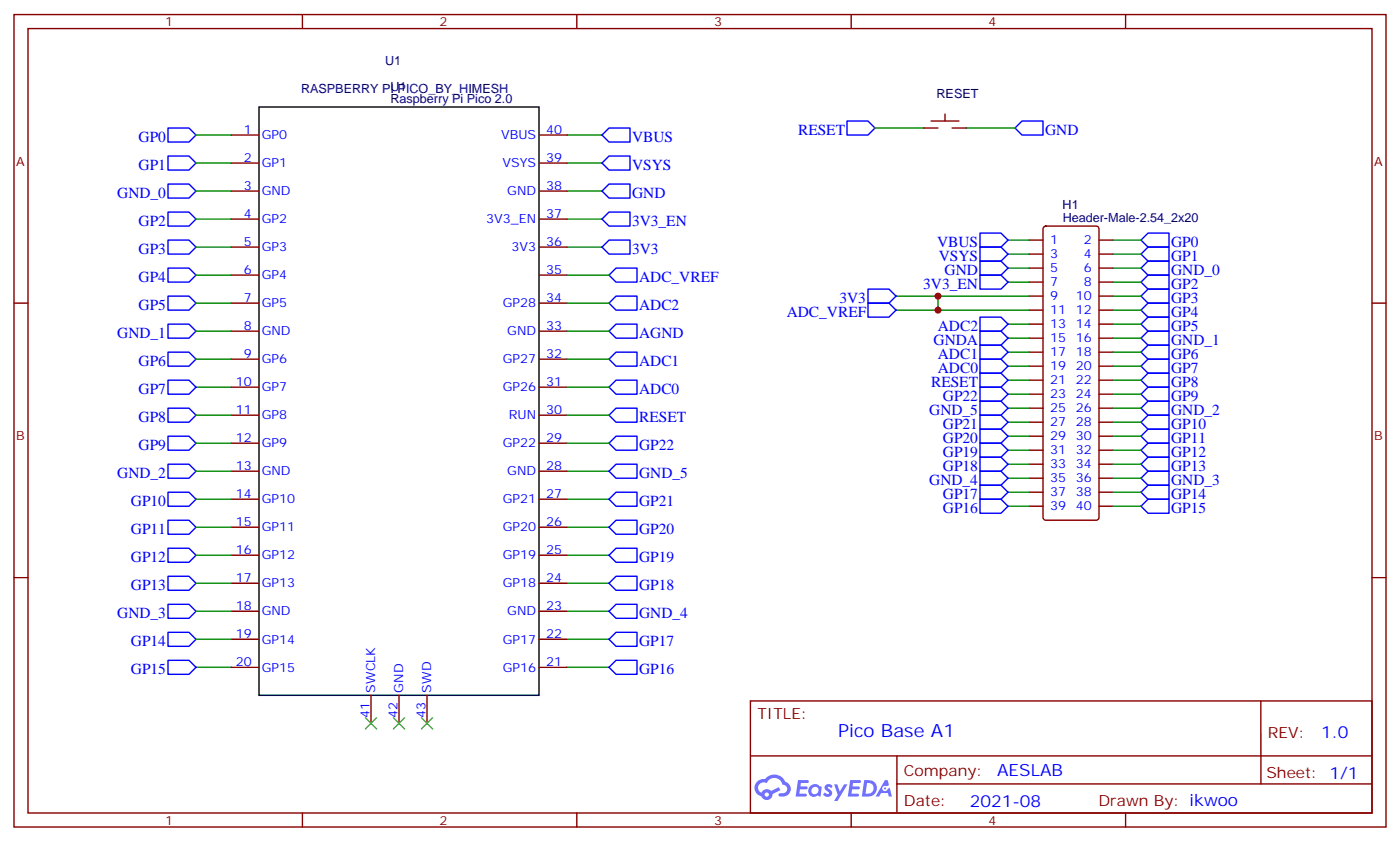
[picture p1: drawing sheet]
<svg xmlns="http://www.w3.org/2000/svg" width="353mm" height="212mm" viewBox="0 0 353 212" stroke-linecap="round" stroke-linejoin="round" font-family="sans-serif">
<g fill="none" stroke="#870000" stroke-width=".35">
<path d="M3.5 3.7h345.7v204.6h-345.7zM7.1 7.2h338.6v197.6h-338.6zM76.2 3.7v3.5M145.3 3.7v3.5M214.5 3.7v3.5M283.6 3.7v3.5M3.5 76.3h3.6M345.7 76.3h3.5M3.5 145.5h3.6M345.7 145.5h3.5M189.1 176.5h156.6v28.3h-156.6zM317.7 176.6v20.8"/>
<path d="M189.1 190.4h156.5M226 197.4h119.6M226 190.4v14.1M76.2 204.8v3.5M145.3 204.8v3.5M214.5 204.8v3.5M283.6 204.8v3.5"/>
</g>
<g fill="#5487ff">
<path d="M208.1 197.7a1.22 1.22 0 0 1 1.7 .3l-.4 .5a.47 .47 0 0 0-.3-.4 .47 .47 0 0 0-.5 .2v.2a1.3 1.3 0 0 1 1 1.7 1.39 1.39 0 0 1-2.2-.1l.5-.5 .7 .4a.29 .29 0 0 0 .3-.3 .29 .29 0 0 0-.2-.3 1.04 1.04 0 0 1-.6-1.7z"/>
<path d="M201.1 196.5h2.3a.37 .37 0 0 1 .4 .3 .37 .37 0 0 1-.4 .4h-1.6l-.1 .9h1.5l.3 .3-.4 .4h-1.5l-.2 1.1h1.7l.2 .5-.4 .2h-2.4z"/>
<path d="M214.2 196.5h2.4a.37 .37 0 0 1 .4 .3 .37 .37 0 0 1-.4 .4h-1.6l-.2 .9h1.6l.3 .3-.4 .4h-1.6l-.1 1.1h1.7l.1 .5-.3 .2h-2.5z"/>
<path d="M223 196.5h.7l.3 1.2-.6 .3a.69 .69 0 0 0-1 .3 .69 .69 0 0 0 .4 1 .69 .69 0 0 0 .9-.6l.5-.3 .6 2.2h-.8l-.3-.9h-1.7l-.5 .9h-.9z"/>
<path d="M210.2 197.5h.8l.6 1.9 1.1-1.9h.9l-2.6 4.2h-.8l.9-1.5z"/>
<path d="M217.8 196.5l-.6 4.1h1.3a2.11 2.11 0 0 0 2.5-2.1 2.11 2.11 0 0 0-2.5-2zM218.5 197.2a1.39 1.39 0 0 1 1.7 1.4 1.39 1.39 0 0 1-1.8 1.3h-.3z"/>
<path d="M204.1 198.1a1.47 1.47 0 0 0-.2 2.1 1.47 1.47 0 0 0 2.1 .1l.8 .3 .3-2.3-.2-.2-.4-.1a1.49 1.49 0 0 0-2.4 .1zM204.7 198.5a.92 .92 0 0 1 1.6 .5 .92 .92 0 0 1-1.3 1 .9 .9 0 0 1-.3-1.5z"/>
<path d="M190.8 196.8a2.18 2.18 0 0 0 1.1 3.8 1.44 1.44 0 0 0 1.6 .9 1.44 1.44 0 0 0 1.1-1.5l2.1-1-.5-.7-1.9 .9a1.47 1.47 0 0 0-2.4 .5 1.39 1.39 0 0 1-.7-2 1.39 1.39 0 0 1 2-.5 2.12 2.12 0 0 1 2.2-1.3 2.12 2.12 0 0 1 1.8 1.7 1.07 1.07 0 0 1 1.2 1 1.07 1.07 0 0 1-1.1 1.2h-.6a.43 .43 0 0 0-.5 .3 .43 .43 0 0 0 .4 .5 1.98 1.98 0 0 0 2.5-1.2 1.98 1.98 0 0 0-1.2-2.5 2.98 2.98 0 0 0-5.1-.7l-1.1 .1zM192.7 200.1a.55 .55 0 0 1 1.1 0 .55 .55 0 0 1-1.1 0z"/>
<circle cx="223" cy="198.6" r=".26"/>
</g>
<g fill="none" stroke="#00f" stroke-width=".35">
<path d="M42.3 39.3h5.3l1.8 1.8-1.8 1.7h-5.3zM42.3 32.2h5.3l1.8 1.8-1.8 1.8h-5.3zM153.5 32.2h5.2v3.6h-5.2l-1.8-1.8zM153.5 39.3h5.2v3.5h-5.2l-1.8-1.7zM213.4 30.5h5.3l1.8 1.7-1.8 1.8h-5.3zM257.5 30.5h5.3v3.5h-5.3l-1.7-1.8zM42.3 53.4h5.3l1.8 1.8-1.8 1.7h-5.3zM42.3 46.4h5.3l1.8 1.7-1.8 1.8h-5.3zM153.5 46.4h5.2v3.5h-5.2l-1.8-1.8zM153.5 53.4h5.2v3.5h-5.2l-1.8-1.7zM246.9 58.7h5.3l1.8 1.8-1.8 1.7h-5.3zM289.3 58.7h5.3v3.5h-5.3l-1.8-1.7z"/>
<path d="M42.3 74.6h5.3l1.8 1.7-1.8 1.8h-5.3zM42.3 67.5h5.3l1.8 1.8-1.8 1.7h-5.3zM42.3 60.5h5.3l1.8 1.7-1.8 1.8h-5.3zM153.5 60.5h5.2v3.5h-5.2l-1.8-1.8zM155.2 67.5h5.3v3.5h-5.3l-1.7-1.7zM155.2 74.6h5.3v3.5h-5.3l-1.7-1.8zM218.7 76.3h5.3l1.8 1.8-1.8 1.8h-5.3zM218.7 72.8h5.3l1.8 1.8-1.8 1.7h-5.3zM246.9 79.9h5.3l1.8 1.7-1.8 1.8h-5.3zM246.9 62.2h5.3l1.8 1.8-1.8 1.8h-5.3zM246.9 65.8h5.3l1.8 1.7-1.8 1.8h-5.3zM246.9 69.3h5.3l1.8 1.7-1.8 1.8h-5.3z"/>
<path d="M287.5 67.5l1.8-1.7h5.3v3.5h-5.3zM287.5 74.6l1.8-1.8h5.3v3.5h-5.3zM289.3 69.3h5.3v3.5h-5.3l-1.8-1.8zM289.3 76.3h5.3v3.6h-5.3l-1.8-1.8zM289.3 62.2h5.3v3.6h-5.3l-1.8-1.8zM42.3 81.6h5.3l1.8 1.8-1.8 1.8h-5.3zM42.3 95.7h5.3l1.8 1.8-1.8 1.8h-5.3zM42.3 88.7h5.3l1.8 1.8-1.8 1.7h-5.3zM155.2 81.6h5.3v3.6h-5.3l-1.7-1.8zM155.2 88.7h5.3v3.5h-5.3l-1.7-1.7zM155.2 95.7h5.3v3.6h-5.3l-1.7-1.8zM246.9 90.5h5.3l1.8 1.7-1.8 1.8h-5.3z"/>
<path d="M246.9 86.9h5.3l1.8 1.8-1.8 1.8h-5.3zM246.9 83.4h5.3l1.8 1.8-1.8 1.7h-5.3zM246.9 94h5.3l1.8 1.7-1.8 1.8h-5.3zM246.9 97.5h5.3l1.8 1.8-1.8 1.7h-5.3zM287.5 81.6l1.8-1.7h5.3v3.5h-5.3zM287.5 95.7l1.8-1.7h5.3v3.5h-5.3zM287.5 92.2l1.8-1.7h5.3v3.5h-5.3zM287.5 99.3l1.8-1.8h5.3v3.5h-5.3zM287.5 88.7l1.8-1.8h5.3v3.6h-5.3zM289.3 83.4h5.3v3.5h-5.3l-1.8-1.7zM42.3 102.8h5.3l1.8 1.8-1.8 1.7h-5.3zM42.3 109.9h5.3l1.8 1.7-1.8 1.8h-5.3z"/>
<path d="M42.3 116.9h5.3l1.8 1.8-1.8 1.7h-5.3zM155.2 116.9h5.3v3.5h-5.3l-1.7-1.7zM155.2 102.8h5.3v3.5h-5.3l-1.7-1.7zM155.2 109.9h5.3v3.5h-5.3l-1.7-1.8zM246.9 108.1h5.3l1.8 1.8-1.8 1.7h-5.3zM246.9 111.6h5.3l1.8 1.8-1.8 1.7h-5.3zM246.9 118.7h5.3l1.8 1.7-1.8 1.8h-5.3zM246.9 115.1h5.3l1.8 1.8-1.8 1.8h-5.3zM246.9 101h5.3l1.8 1.8-1.8 1.8h-5.3zM246.9 104.6h5.3l1.8 1.7-1.8 1.8h-5.3zM287.5 106.3l1.8-1.7h5.3v3.5h-5.3zM289.3 115.1h5.3v3.6h-5.3l-1.8-1.8z"/>
<path d="M289.3 111.6h5.3v3.5h-5.3l-1.8-1.7zM289.3 108.1h5.3v3.5h-5.3l-1.8-1.7zM289.3 101h5.3v3.6h-5.3l-1.8-1.8zM42.3 138.1h5.3l1.8 1.7-1.8 1.8h-5.3zM42.3 131h5.3l1.8 1.8-1.8 1.7h-5.3zM42.3 124h5.3l1.8 1.7-1.8 1.8h-5.3zM155.2 124h5.3v3.5h-5.3l-1.7-1.8zM155.2 131h5.3v3.5h-5.3l-1.7-1.7zM155.2 138.1h5.3v3.5h-5.3l-1.7-1.8zM246.9 125.7h5.3l1.8 1.8-1.8 1.8h-5.3zM246.9 122.2h5.3l1.8 1.8-1.8 1.7h-5.3zM287.5 120.4l1.8-1.7h5.3v3.5h-5.3z"/>
<path d="M289.3 125.7h5.3v3.6h-5.3l-1.8-1.8zM289.3 122.2h5.3v3.5h-5.3l-1.8-1.7zM42.3 152.2h5.3l1.8 1.8-1.8 1.7h-5.3zM42.3 145.1h5.3l1.8 1.8-1.8 1.8h-5.3zM42.3 159.2h5.3l1.8 1.8-1.8 1.8h-5.3zM155.2 145.1h5.3v3.6h-5.3l-1.7-1.8zM155.2 152.2h5.3v3.5h-5.3l-1.7-1.7zM155.2 159.2h5.3v3.6h-5.3l-1.7-1.8zM42.3 166.3h5.3l1.8 1.8-1.8 1.7h-5.3zM155.2 166.3h5.3v3.5h-5.3l-1.7-1.7z"/>
</g>
<g fill="none" stroke="#008700" stroke-width=".35">
<path d="M49.4 34h8.8M142.9 34h8.8M220.5 32.2h12.3M243.4 32.2h12.4M49.4 55.2h8.8M49.4 48.1h8.8M49.4 41.1h8.8M142.9 55.2h8.8M142.9 48.1h8.8M142.9 41.1h8.8M49.4 62.2h8.8M49.4 69.3h8.8"/>
<path d="M49.4 76.3h8.8M142.9 62.2h8.8M142.9 69.3h10.6M142.9 76.3h10.6M225.8 78.1h33.5M225.8 74.6h33.5M236.4 74.6v3.5M254 71h5.3M254 67.5h5.3M254 64h5.3M254 60.5h5.3M280.5 71h7"/>
<path d="M280.5 78.1h7M280.5 67.5h7M280.5 64h7M280.5 74.6h7M280.5 60.5h7M49.4 97.5h8.8M49.4 83.4h8.8M49.4 90.5h8.8M142.9 97.5h10.6M142.9 83.4h10.6M142.9 90.5h10.6M254 85.2h5.3"/>
<path d="M254 81.6h5.3M254 95.7h5.3M254 92.2h5.3M254 99.3h5.3M254 88.7h5.3M280.5 85.2h7M280.5 81.6h7M280.5 95.7h7M280.5 92.2h7M280.5 99.3h7M280.5 88.7h7M49.4 118.7h8.8"/>
<path d="M49.4 111.6h8.8M49.4 104.6h8.8M142.9 118.7h10.6M142.9 111.6h10.6M142.9 104.6h10.6M254 116.9h5.3M254 113.4h5.3M254 109.9h5.3M254 106.3h5.3M254 102.8h5.3M280.5 116.9h7M280.5 113.4h7"/>
<path d="M280.5 109.9h7M280.5 106.3h7M280.5 102.8h7M49.4 125.7h8.8M49.4 132.8h8.8M49.4 139.8h8.8M142.9 125.7h10.6M142.9 132.8h10.6M142.9 139.8h10.6M254 127.5h5.3M254 120.4h5.3M254 124h5.3"/>
<path d="M280.5 127.5h7M280.5 120.4h7M280.5 124h7M49.4 146.9h8.8M49.4 154h8.8M142.9 146.9h10.6M142.9 154h10.6M49.4 168.1h8.8M49.4 161h8.8M142.9 168.1h10.6M142.9 161h10.6"/>
</g>
<g fill="none" stroke="#870000" stroke-width=".35">
<path d="M58.2 34h7.1M135.8 34h7.1M232.8 32.2h3.6M234.6 30.5h7.1M238.1 28.7v1.8M239.9 32.2h3.5M58.2 41.1h7.1M58.2 48.1h7.1M58.2 55.2h7.1M135.8 41.1h7.1M135.8 48.1h7.1M135.8 55.2h7.1"/>
<path d="M263.1 57.1l.4-.2h12.7a.71 .71 0 0 1 .7 .7v72.7l-.2 .5-.5 .2h-12.7l-.5-.2-.2-.5v-72.7zM58.2 62.2h7.1M58.2 69.3h7.1M58.2 76.3h7.1M135.8 62.2h7.1M135.8 69.3h7.1M135.8 76.3h7.1M259.3 60.5h3.5M259.3 64h3.5M259.3 67.5h3.5M259.3 71h3.5M259.3 74.6h3.5"/>
<path d="M259.3 78.1h3.5M276.9 60.5h3.6M276.9 64h3.6M276.9 67.5h3.6M276.9 71h3.6M276.9 74.6h3.6M276.9 78.1h3.6M58.2 83.4h7.1M58.2 90.5h7.1M58.2 97.5h7.1M135.8 83.4h7.1M135.8 90.5h7.1"/>
<path d="M135.8 97.5h7.1M259.3 81.6h3.5M259.3 85.2h3.5M259.3 88.7h3.5M259.3 92.2h3.5M259.3 95.7h3.5M259.3 99.3h3.5M276.9 81.6h3.6M276.9 85.2h3.6M276.9 88.7h3.6M276.9 92.2h3.6M276.9 95.7h3.6"/>
<path d="M276.9 99.3h3.6M58.2 104.6h7.1M58.2 111.6h7.1M58.2 118.7h7.1M135.8 104.6h7.1M135.8 111.6h7.1M135.8 118.7h7.1M259.3 102.8h3.5M259.3 106.3h3.5M259.3 109.9h3.5M259.3 113.4h3.5M259.3 116.9h3.5"/>
<path d="M276.9 102.8h3.6M276.9 106.3h3.6M276.9 109.9h3.6M276.9 113.4h3.6M276.9 116.9h3.6M58.2 125.7h7.1M58.2 132.8h7.1M58.2 139.8h7.1M135.8 125.7h7.1M135.8 132.8h7.1M135.8 139.8h7.1M259.3 120.4h3.5"/>
<path d="M259.3 124h3.5M259.3 127.5h3.5M276.9 120.4h3.6M276.9 124h3.6M276.9 127.5h3.6M58.2 146.9h7.1M58.2 154h7.1M135.8 146.9h7.1M135.8 154h7.1M58.2 161h7.1M58.2 168.1h7.1M93.5 175.1v7.1"/>
<path d="M100.5 175.1v7.1M107.6 175.1v7.1M135.8 161h7.1M135.8 168.1h7.1"/>
</g>
<path d="M65.3 27h70.5v148.1h-70.5z" fill="none" stroke="#000" stroke-width=".35"/>
<path d="M92.1 180.8l2.8 2.8M94.9 180.8l-2.8 2.8M99.1 180.8l2.9 2.8M102 180.8l-2.9 2.8M106.2 180.8l2.8 2.8M109 180.8l-2.8 2.8" fill="none" stroke="#3c3" stroke-width=".35"/>
<g fill="#c00">
<circle cx="236.4" cy="74.6" r=".88"/>
<circle cx="236.4" cy="78.1" r=".88"/>
</g>
<text font-size="4.6" fill="#00f" x="211.2" y="185.6">Pico Base A1</text>
<g font-size="4.2" fill="#00f">
<text x="332.9" y="185.8">1.0</text>
<text x="251.3" y="195.4">AESLAB</text>
<text x="244.3" y="203.2">2021-08</text>
</g>
<g font-size="3.9" fill="#00f">
<text x="34.9" y="35.8">GP0</text>
<text x="159.3" y="35.8">VBUS</text>
<text x="201.1" y="34">RESET</text>
<text x="263.3" y="34">GND</text>
<text x="34.9" y="42.8">GP1</text>
<text x="159.3" y="42.8">VSYS</text>
<text x="29.5" y="49.9">GND_0</text>
<text x="159.3" y="49.9">GND</text>
<text x="34.9" y="56.9">GP2</text>
<text x="159.3" y="56.9">3V3_EN</text>
<text x="34.9" y="64">GP3</text>
<text x="159.3" y="64">3V3</text>
<text x="236.1" y="62.2">VBUS</text>
<text x="236.6" y="65.8">VSYS</text>
<text x="295.1" y="65.8">GP1</text>
<text x="295.1" y="62.2">GP0</text>
<text x="34.9" y="71">GP4</text>
<text x="161" y="71">ADC_VREF</text>
<text x="238" y="69.3">GND</text>
<text x="295.1" y="69.3">GND_0</text>
<text x="211.5" y="76.3">3V3</text>
<text x="232.6" y="72.8">3V3_EN</text>
<text x="295.1" y="72.8">GP2</text>
<text x="295.1" y="76.3">GP3</text>
<text x="34.9" y="78.1">GP5</text>
<text x="161" y="78.1">ADC2</text>
<text x="198.2" y="79.9">ADC_VREF</text>
<text x="236.3" y="83.4">ADC2</text>
<text x="295.1" y="83.4">GP5</text>
<text x="295.1" y="79.9">GP4</text>
<text x="29.5" y="85.2">GND_1</text>
<text x="161" y="85.2">AGND</text>
<text x="235.2" y="86.9">GNDA</text>
<text x="295.1" y="86.9">GND_1</text>
<text x="34.9" y="92.2">GP6</text>
<text x="161" y="92.2">ADC1</text>
<text x="236.3" y="94">ADC0</text>
<text x="236.3" y="90.5">ADC1</text>
<text x="295.1" y="94">GP7</text>
<text x="295.1" y="90.5">GP6</text>
<text x="34.9" y="99.3">GP7</text>
<text x="161" y="99.3">ADC0</text>
<text x="234.6" y="97.5">RESET</text>
<text x="237.6" y="101">GP22</text>
<text x="295.1" y="97.5">GP8</text>
<text x="295.1" y="101">GP9</text>
<text x="34.9" y="106.3">GP8</text>
<text x="161" y="106.3">RESET</text>
<text x="234.2" y="104.6">GND_5</text>
<text x="295.1" y="104.6">GND_2</text>
<text x="34.9" y="113.4">GP9</text>
<text x="161" y="113.4">GP22</text>
<text x="237.6" y="111.6">GP20</text>
<text x="237.6" y="108.1">GP21</text>
<text x="295.1" y="111.6">GP11</text>
<text x="295.1" y="108.1">GP10</text>
<text x="237.6" y="115.1">GP19</text>
<text x="237.6" y="118.7">GP18</text>
<text x="295.1" y="118.7">GP13</text>
<text x="295.1" y="115.1">GP12</text>
<text x="29.5" y="120.4">GND_2</text>
<text x="161" y="120.4">GND_5</text>
<text x="234.2" y="122.2">GND_4</text>
<text x="237.6" y="125.7">GP17</text>
<text x="295.1" y="122.2">GND_3</text>
<text x="295.1" y="125.7">GP14</text>
<text x="33" y="127.5">GP10</text>
<text x="161" y="127.5">GP21</text>
<text x="237.6" y="129.3">GP16</text>
<text x="295.1" y="129.3">GP15</text>
<text x="33" y="134.5">GP11</text>
<text x="161" y="134.5">GP20</text>
<text x="33" y="141.6">GP12</text>
<text x="161" y="141.6">GP19</text>
<text x="33" y="148.7">GP13</text>
<text x="161" y="148.7">GP18</text>
<text x="29.5" y="155.7">GND_3</text>
<text x="161" y="155.7">GND_4</text>
<text x="33" y="162.8">GP14</text>
<text x="161" y="162.8">GP17</text>
<text x="33" y="169.8">GP15</text>
<text x="161" y="169.8">GP16</text>
</g>
<g font-size="3.9" fill="#800">
<text x="190.9" y="181.1">TITLE:</text>
<text x="319.5" y="185.8">REV:</text>
<text x="227.8" y="195.3">Company:</text>
<text x="319.1" y="195.9">Sheet: 1/1</text>
<text x="227.8" y="203">Date:</text>
<text x="276.8" y="203.1">Drawn By: ikwoo</text>
</g>
<g font-size="3.2" fill="#800">
<text x="41.6" y="6.7">1</text>
<text x="110.8" y="6.7">2</text>
<text x="179.9" y="6.7">3</text>
<text x="249.1" y="6.7">4</text>
<text x="4.1" y="41.8">A</text>
<text x="346.3" y="41.8">A</text>
<text x="4.1" y="110.9">B</text>
<text x="346.3" y="110.9">B</text>
<text x="41.6" y="207.8">1</text>
<text x="110.8" y="207.8">2</text>
<text x="179.9" y="207.8">3</text>
<text x="249.1" y="207.8">4</text>
</g>
<g font-size="3.2" fill="#000080">
<text x="97" y="16.4">U1</text>
<text x="75.8" y="23.4">RASPBERRY PI PICO_BY_HIMESH</text>
<text x="98.4" y="23">U1</text>
<text x="98.4" y="25.9">Raspberry Pi Pico 2.0</text>
<text x="236" y="24.7">RESET</text>
<text x="267.8" y="52.7">H1</text>
<text x="267.8" y="55.9">Header-Male-2.54_2x20</text>
</g>
<g font-size="3.2" fill="#00f">
<text x="61.5" y="33.7">1</text>
<text x="66" y="35.1">GP0</text>
<text x="126.3" y="35.1">VBUS</text>
<text x="137.6" y="33.7">40</text>
<text x="61.5" y="40.7">2</text>
<text x="137.6" y="40.7">39</text>
<text x="61.5" y="47.8">3</text>
<text x="66" y="42.1">GP1</text>
<text x="126.7" y="42.1">VSYS</text>
<text x="137.6" y="47.8">38</text>
<text x="66" y="49.2">GND</text>
<text x="127.8" y="49.2">GND</text>
<text x="61.5" y="54.8">4</text>
<text x="66" y="56.2">GP2</text>
<text x="122.5" y="56.2">3V3_EN</text>
<text x="137.6" y="54.8">37</text>
<text x="61.5" y="61.9">5</text>
<text x="66" y="63.3">GP3</text>
<text x="128.9" y="63.3">3V3</text>
<text x="137.6" y="61.9">36</text>
<text x="264.6" y="61.5">1</text>
<text x="264.6" y="65.1">3</text>
<text x="273.1" y="61.5">2</text>
<text x="273.1" y="65.1">4</text>
<text x="61.5" y="68.9">6</text>
<text x="66" y="70.3">GP4</text>
<text x="137.6" y="68.9">35</text>
<text x="264.6" y="68.6">5</text>
<text x="273.1" y="68.6">6</text>
<text x="61.5" y="76">7</text>
<text x="66" y="77.4">GP5</text>
<text x="126.7" y="77.4">GP28</text>
<text x="137.6" y="76">34</text>
<text x="264.6" y="72.1">7</text>
<text x="264.6" y="75.6">9</text>
<text x="271.1" y="75.6">10</text>
<text x="273.1" y="72.1">8</text>
<text x="61.5" y="83">8</text>
<text x="137.6" y="83">33</text>
<text x="264.6" y="79.2">11</text>
<text x="264.6" y="82.7">13</text>
<text x="271.1" y="79.2">12</text>
<text x="271.1" y="82.7">14</text>
<text x="66" y="84.5">GND</text>
<text x="127.8" y="84.5">GND</text>
<text x="264.6" y="86.2">15</text>
<text x="264.6" y="89.7">17</text>
<text x="271.1" y="86.2">16</text>
<text x="271.1" y="89.7">18</text>
<text x="61.5" y="90.1">9</text>
<text x="66" y="91.5">GP6</text>
<text x="126.7" y="91.5">GP27</text>
<text x="137.6" y="90.1">32</text>
<text x="264.6" y="93.3">19</text>
<text x="271.1" y="93.3">20</text>
<text x="59.5" y="97.2">10</text>
<text x="66" y="98.6">GP7</text>
<text x="126.7" y="98.6">GP26</text>
<text x="137.6" y="97.2">31</text>
<text x="264.6" y="96.8">21</text>
<text x="264.6" y="100.3">23</text>
<text x="271.1" y="96.8">22</text>
<text x="271.1" y="100.3">24</text>
<text x="59.5" y="104.2">11</text>
<text x="66" y="105.6">GP8</text>
<text x="128.2" y="105.6">RUN</text>
<text x="137.6" y="104.2">30</text>
<text x="264.6" y="103.9">25</text>
<text x="264.6" y="107.4">27</text>
<text x="271.1" y="103.9">26</text>
<text x="271.1" y="107.4">28</text>
<text x="59.5" y="111.3">12</text>
<text x="66" y="112.7">GP9</text>
<text x="126.7" y="112.7">GP22</text>
<text x="137.6" y="111.3">29</text>
<text x="264.6" y="110.9">29</text>
<text x="271.1" y="110.9">30</text>
<text x="59.5" y="118.3">13</text>
<text x="66" y="119.7">GND</text>
<text x="127.8" y="119.7">GND</text>
<text x="137.6" y="118.3">28</text>
<text x="264.6" y="114.4">31</text>
<text x="264.6" y="118">33</text>
<text x="271.1" y="114.4">32</text>
<text x="271.1" y="118">34</text>
<text x="59.5" y="125.4">14</text>
<text x="137.6" y="125.4">27</text>
<text x="264.6" y="121.5">35</text>
<text x="264.6" y="125">37</text>
<text x="271.1" y="121.5">36</text>
<text x="271.1" y="125">38</text>
<text x="66" y="126.8">GP10</text>
<text x="126.7" y="126.8">GP21</text>
<text x="264.6" y="128.6">39</text>
<text x="271.1" y="128.6">40</text>
<text x="59.5" y="132.4">15</text>
<text x="66" y="133.8">GP11</text>
<text x="126.7" y="133.8">GP20</text>
<text x="137.6" y="132.4">26</text>
<text x="59.5" y="139.5">16</text>
<text x="66" y="140.9">GP12</text>
<text x="126.7" y="140.9">GP19</text>
<text x="137.6" y="139.5">25</text>
<text x="59.5" y="146.5">17</text>
<text x="66" y="148">GP13</text>
<text x="126.7" y="148">GP18</text>
<text x="137.6" y="146.5">24</text>
<text x="59.5" y="153.6">18</text>
<text x="66" y="155">GND</text>
<text x="127.8" y="155">GND</text>
<text x="137.6" y="153.6">23</text>
<text x="59.5" y="160.7">19</text>
<text x="137.6" y="160.7">22</text>
<text x="59.5" y="167.7">20</text>
<text x="66" y="162.1">GP14</text>
<text x="126.7" y="162.1">GP17</text>
<text x="137.6" y="167.7">21</text>
<text x="66" y="169.1">GP15</text>
<text x="126.7" y="169.1">GP16</text>
<text x="94.5" y="174.4" transform="rotate(-90 94.5 174.4)">SWCLK</text>
<text x="101.6" y="174.4" transform="rotate(-90 101.6 174.4)">GND</text>
<text x="108.7" y="174.4" transform="rotate(-90 108.7 174.4)">SWD</text>
<text x="93.1" y="180.9" transform="rotate(-90 93.1 180.9)">41</text>
<text x="100.2" y="180.9" transform="rotate(-90 100.2 180.9)">42</text>
<text x="107.2" y="180.9" transform="rotate(-90 107.2 180.9)">43</text>
</g>
</svg>
